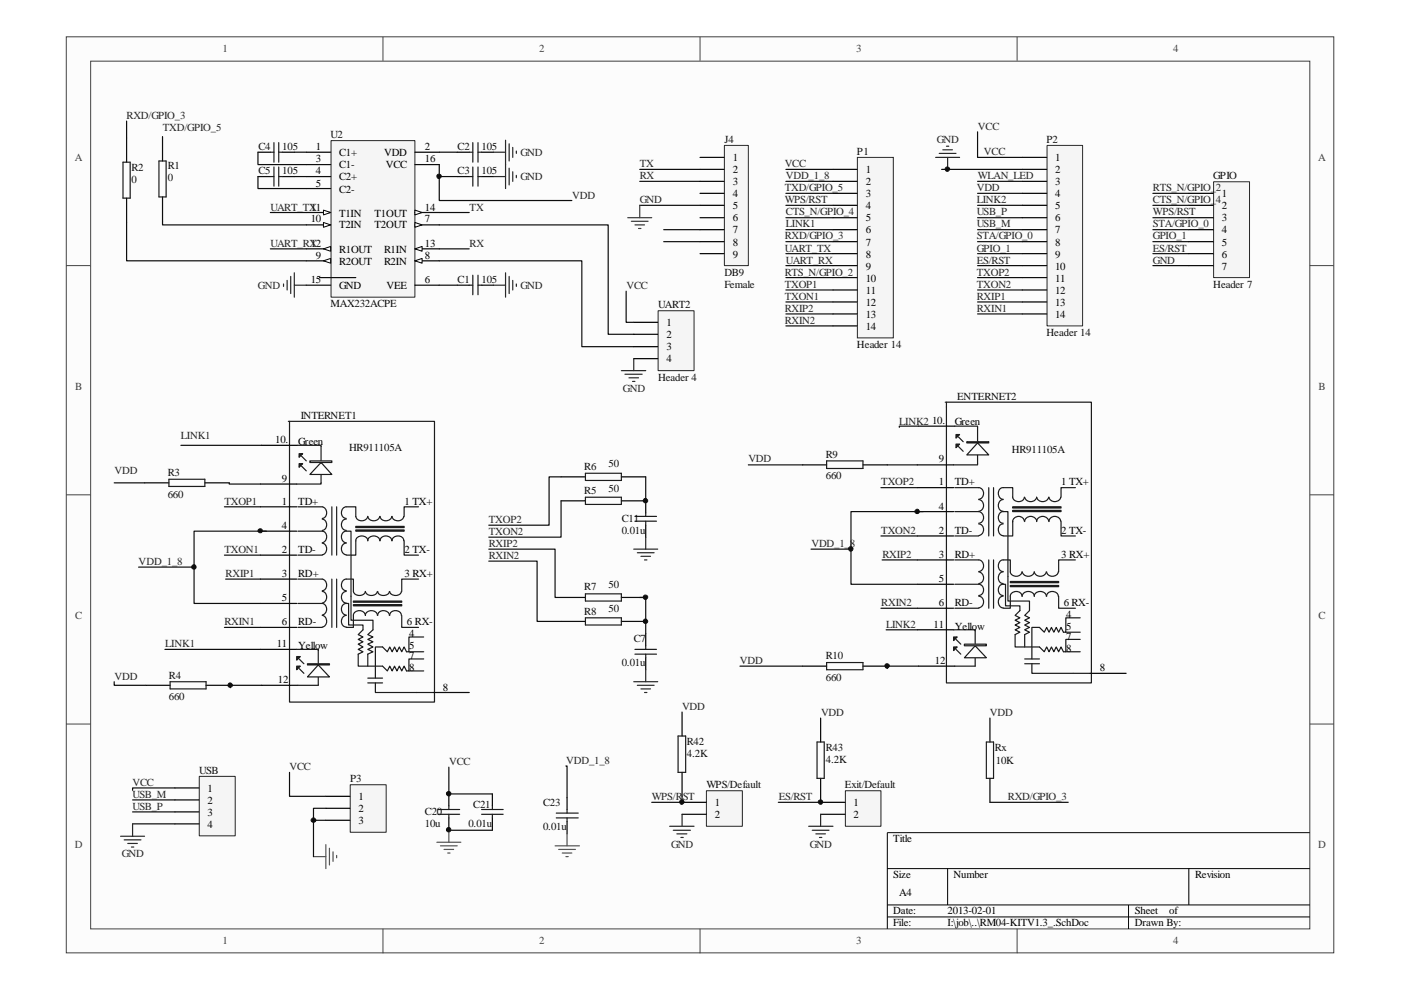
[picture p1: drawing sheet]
<svg xmlns="http://www.w3.org/2000/svg" width="297mm" height="210mm" viewBox="0 0 297 210" stroke-linecap="round" stroke-linejoin="round" font-family="sans-serif">
<path d="M14.1 7.9h268.7v194.1h-268.7z" fill="#fcfcfc"/>
<path d="M14.1 7.8h268.7v194.2h-268.7z" fill="none" stroke="#404040" stroke-width=".21"/>
<path d="M19.3 13.1h258.4v183.8h-258.4z" fill="#fcfcfc"/>
<g fill="none" stroke="#404040" stroke-width=".21">
<path d="M19.2 13h258.5v183.9h-258.5zM81.2 7.8v5.1M148.4 7.8v5.1M215.6 7.8v5.1M14.1 56.3h5M277.7 56.3h5.1M14.1 104.9h5M277.7 104.9h5.1M14.1 153.5h5M277.7 153.5h5.1M81.2 196.9v5.2M148.4 196.9v5.2"/>
<path d="M215.6 196.9v5.2"/>
</g>
<path d="M277.7 176.5h-89.6v20.4M188.1 184.2h89.6M188.1 191.9h89.6M188.1 194.4h89.6M200.9 184.2v7.7M239.3 191.9v5M252.1 184.2v7.7" fill="none" stroke="#000" stroke-width=".21"/>
<path d="M181.9 33.5h7.5v38.1h-7.5z" fill="#f5f5f5"/>
<path d="M181.8 33.4h7.6v38.2h-7.6z" fill="none" stroke="#262626" stroke-width=".21"/>
<g fill="none" stroke="#000" stroke-width=".25">
<path d="M176.6 35.9h5.1M176.6 38.5h5.1M176.6 41h5.1M176.6 43.5h5.1M176.6 46.2h5.1M176.6 48.7h5.1M176.6 51.2h5.1M176.6 53.8h5.1M176.6 56.3h5.1M176.6 58.9h5.1M176.6 61.5h5.1M176.6 64h5.1"/>
<path d="M176.6 66.6h5.1M176.6 69.1h5.1"/>
</g>
<path d="M222.1 30.9h7.4v38.2h-7.4z" fill="#f5f5f5"/>
<path d="M222 30.8h7.5v38.3h-7.5z" fill="none" stroke="#262626" stroke-width=".21"/>
<g fill="none" stroke="#000" stroke-width=".25">
<path d="M216.7 33.4h5.2M216.7 35.9h5.2M216.7 38.5h5.2M216.7 41h5.2M216.7 43.5h5.2M216.7 46.2h5.2M216.7 48.7h5.2M216.7 51.2h5.2M216.7 53.8h5.2M216.7 56.3h5.2M216.7 58.9h5.2M216.7 61.5h5.2"/>
<path d="M216.7 64h5.2M216.7 66.6h5.2"/>
</g>
<path d="M198.4 33.4h5.1M199.1 32.5h3.6M199.9 31.8h2M200.7 31h.5M200.9 33.4v2.5" fill="none" stroke="#262626" stroke-width=".25"/>
<path d="M199.6 35.9h17.1M207.3 38.5h9.4" fill="none" stroke="#0e0e0e" stroke-width=".25"/>
<path d="M70.3 29.9h17.7v33.1h-17.7z" fill="#f5f5f5"/>
<path d="M70.2 29.8h17.8v33.2h-17.8z" fill="none" stroke="#262626" stroke-width=".21"/>
<path d="M64.9 32.3h5.2M64.9 34.9h5.2M64.9 37.4h5.2M64.9 40h5.2M88 32.3h5.1M88 47.7h5.1M88 60.5h5.1" fill="none" stroke="#000" stroke-width=".25"/>
<path d="M88 47.2l1.5 .5-1.5 .5z" fill-rule="evenodd" fill="#fcfcfc" stroke="#000" stroke-width=".21"/>
<path d="M88 55.3h5.1" fill="none" stroke="#000" stroke-width=".25"/>
<path d="M88 55.3l1.5-.5v1z" fill-rule="evenodd" fill="#fcfcfc" stroke="#000" stroke-width=".21"/>
<path d="M64.9 55.3h5.2" fill="none" stroke="#000" stroke-width=".25"/>
<path d="M68.6 55.3l1.5-.5v1z" fill-rule="evenodd" fill="#fcfcfc" stroke="#000" stroke-width=".21"/>
<path d="M64.9 47.7h5.2" fill="none" stroke="#000" stroke-width=".25"/>
<path d="M68.6 47.2l1.5 .5-1.5 .5z" fill-rule="evenodd" fill="#fcfcfc" stroke="#000" stroke-width=".21"/>
<path d="M64.9 45.1h5.2" fill="none" stroke="#000" stroke-width=".25"/>
<path d="M68.6 44.5l1.5 .6-1.5 .5z" fill-rule="evenodd" fill="#fcfcfc" stroke="#000" stroke-width=".21"/>
<path d="M64.9 52.8h5.2" fill="none" stroke="#000" stroke-width=".25"/>
<path d="M68.6 52.8l1.5-.5v1z" fill-rule="evenodd" fill="#fcfcfc" stroke="#000" stroke-width=".21"/>
<path d="M88 52.8h5.1" fill="none" stroke="#000" stroke-width=".25"/>
<path d="M88 52.8l1.5-.5v1z" fill-rule="evenodd" fill="#fcfcfc" stroke="#000" stroke-width=".21"/>
<path d="M88 45.1h5.1" fill="none" stroke="#000" stroke-width=".25"/>
<path d="M88 44.5l1.5 .6-1.5 .5z" fill-rule="evenodd" fill="#fcfcfc" stroke="#000" stroke-width=".21"/>
<path d="M54.7 32.3h2.6M54.7 37.4h2.6M59.9 32.3h2.5M59.9 37.4h2.5M88 34.9h5.1M96.9 32.3h2.6M96.9 37.4h2.6M102.1 32.3h2.5M102.1 37.4h2.5M64.9 60.5h5.2M96.9 60.5h2.6M102.1 60.5h2.5" fill="none" stroke="#000" stroke-width=".25"/>
<g fill="none" stroke="#1c1c1c" stroke-width=".25">
<path d="M57.3 32.3h.8M57.3 37.4h.8M58.1 30.2v4.2M58.1 35.4v4.1M59.1 30.2v4.2M59.1 35.4v4.1M59.1 32.3h.8M59.1 37.4h.8M99.5 32.3h.7M99.5 37.4h.7M100.2 30.2v4.2M100.2 35.4v4.1"/>
<path d="M101.3 32.3h.8M101.3 37.4h.8M101.3 30.2v4.2M101.3 35.4v4.1M100.2 58.3v4.2M101.3 58.3v4.2M99.5 60.5h.7M101.3 60.5h.8"/>
</g>
<g fill="none" stroke="#262626" stroke-width=".25">
<path d="M104.6 32.3h2.6M104.6 37.4h2.6M107.2 29.7v10.3M107.9 30.5v3.6M107.9 35.7v3.5M108.7 31.3v2.1M108.7 36.4v2.1M109.5 32v.5M109.5 37.2v.5M60.9 59.5v2M61.6 58.6v3.6M62.4 57.8v5.2"/>
<path d="M107.2 57.8v5.2M107.9 58.6v3.6M108.7 59.5v2M60.1 60.2v.5M62.4 60.5h2.5M104.6 60.5h2.6M109.5 60.2v.5"/>
</g>
<path d="M54.7 32.3v2.6h10.2M54.7 37.4v2.6h10.2M62.4 32.3h2.5M62.4 37.4h2.5M93.1 34.9v2.5h3.8M93.1 37.4v5.1h28.1M93.1 32.3h3.8M57.3 52.8h7.6M67.7 58.9h7.7M93.1 45.1h6.4M93.1 52.8h6.4M93.1 60.5h3.8" fill="none" stroke="#0e0e0e" stroke-width=".25"/>
<path d="M153.7 30.9h5v25.4h-5z" fill="#f5f5f5"/>
<path d="M153.6 30.8h5.1v25.5h-5.1z" fill="none" stroke="#262626" stroke-width=".21"/>
<path d="M148.4 33.4h5.1M148.4 35.9h5.1M148.4 38.5h5.1M148.4 41h5.1M148.4 43.5h5.1M148.4 46.2h5.1M148.4 48.7h5.1M148.4 51.2h5.1M148.4 53.8h5.1" fill="none" stroke="#000" stroke-width=".25"/>
<path d="M135.6 35.9h12.8M135.6 38.5h12.8M135.6 43.5h12.8M140.7 48.7h7.7M140.7 51.2h7.7" fill="none" stroke="#0e0e0e" stroke-width=".25"/>
<path d="M133.1 46.2h5.1M133.9 46.9h3.5M134.6 47.7h2.1M135.4 48.4h.5M135.6 43.5v2.7" fill="none" stroke="#393939" stroke-width=".25"/>
<path d="M69.1 179.1v5.1M69.8 179.8v3.6M66.5 181.6h2.6M70.6 180.6v2M71.4 181.4v.5" fill="none" stroke="#535353" stroke-width=".25"/>
<path d="M74.3 166.5h7.6v10h-7.6z" fill="#f5f5f5"/>
<path d="M74.3 166.4h7.6v10.1h-7.6z" fill="none" stroke="#262626" stroke-width=".21"/>
<path d="M26.8 29.2v5.2M34.5 29v5.1M26.8 42v5.2M34.5 41.8v5.1M69.1 168.8h5.1M69.1 171.4h5.1M69.1 173.9h5.1" fill="none" stroke="#000" stroke-width=".25"/>
<path d="M26.8 47.2v8.1h38.1M34.5 46.9v.8h30.4M93.1 47.7h35.8v23.2h5.5M93.1 55.3h30.3v18.2h11M61.4 163.8v5h7.7M66.5 173.9h2.6M69.1 171.4h-2.6v10.2" fill="none" stroke="#0e0e0e" stroke-width=".25"/>
<g fill="none" stroke="#1c1c1c" stroke-width=".25">
<path d="M26.1 34.4h1.5v7.6h-1.5zM33.7 34.1h1.5v7.7h-1.5zM63.9 96.7l1 1M63.9 98.8l1 1M68.1 94.7v7.7M63.2 107.5h5.1a1.27 1.27 0 0 1 1 1.2 1.27 1.27 0 0 1-1 1.2M63.2 112.6h5.1a1.27 1.27 0 0 1 1 1.2 1.27 1.27 0 0 1-1 1.3M63.2 117.7h5.1M68.3 110.1a1.22 1.22 0 0 1 1 1.2 1.22 1.22 0 0 1-1 1.2M68.3 115.2a1.27 1.27 0 0 1 1 1.2 1.27 1.27 0 0 1-1 1.2M70.4 107.5v10.2M71.4 107.5v10.2"/>
<path d="M73.4 107.5a1.25 1.25 0 0 0-1 1.2 1.25 1.25 0 0 0 1 1.2M73.4 110.1a1.2 1.2 0 0 0-1 1.2 1.2 1.2 0 0 0 1 1.2M73.4 112.6a1.25 1.25 0 0 0-1 1.2 1.25 1.25 0 0 0 1 1.3M73.4 115.2a1.25 1.25 0 0 0-1 1.2 1.25 1.25 0 0 0 1 1.2"/>
</g>
<g fill="#fefefe" stroke="#1c1c1c" stroke-width=".25">
<path d="M68.1 98.1l2.3 2.5h-4.7z" fill-rule="evenodd"/>
<path d="M65.7 97.7h4.7v.4h-4.7z" fill-rule="evenodd"/>
</g>
<g fill="#1c1c1c" stroke="#1c1c1c" stroke-width=".25">
<path d="M63.4 96.2h.8l-.8 .8z" fill-rule="evenodd"/>
<path d="M63.4 98.3h.8l-.8 .8z" fill-rule="evenodd"/>
</g>
<g fill="none" stroke="#1c1c1c" stroke-width=".25">
<path d="M63.2 122.8h5.1a1.27 1.27 0 0 1 1 1.2 1.27 1.27 0 0 1-1 1.2M63.2 127.9h5.1a1.27 1.27 0 0 1 1 1.3 1.27 1.27 0 0 1-1 1.2M63.2 133h5.1M63.4 139.7l1 1M67.5 137.7v7.6M68.3 125.4a1.27 1.27 0 0 1 1 1.2 1.27 1.27 0 0 1-1 1.3M68.3 130.5a1.27 1.27 0 0 1 1 1.2 1.27 1.27 0 0 1-1 1.2M70.4 122.8v10.2M71.4 122.8v10.2M73.4 122.8a1.25 1.25 0 0 0-1 1.2 1.25 1.25 0 0 0 1 1.2M73.4 125.4a1.25 1.25 0 0 0-1 1.2 1.25 1.25 0 0 0 1 1.3M73.4 127.9a1.25 1.25 0 0 0-1 1.3 1.25 1.25 0 0 0 1 1.2"/>
<path d="M73.4 130.5a1.25 1.25 0 0 0-1 1.2 1.25 1.25 0 0 0 1 1.2M63.4 141.7l1 1.1"/>
</g>
<g fill="#fefefe" stroke="#1c1c1c" stroke-width=".25">
<path d="M67.5 141l2.3 2.5h-4.6z" fill-rule="evenodd"/>
<path d="M65.2 140.7h4.6v.3h-4.6z" fill-rule="evenodd"/>
</g>
<g fill="#1c1c1c" stroke="#1c1c1c" stroke-width=".25">
<path d="M62.9 139.2h.8l-.8 .8z" fill-rule="evenodd"/>
<path d="M62.9 141.2h.8l-.8 .8z" fill-rule="evenodd"/>
<path d="M75.4 111.6h10.3v.3h-10.3z" fill-rule="evenodd"/>
<path d="M75.4 112.4h10.3v.2h-10.3z" fill-rule="evenodd"/>
<path d="M74.9 127.4h10.3v.3h-10.3z" fill-rule="evenodd"/>
<path d="M74.9 128.2h10.3v.3h-10.3z" fill-rule="evenodd"/>
</g>
<g fill="none" stroke="#1c1c1c" stroke-width=".25">
<path d="M61.1 89.3h31v59.6h-30.7v-59.6M63.2 94.4h4.9v.3M203.2 92.6l1 1.1M203.2 94.7l1 1M207.3 90.6v7.7M35.8 101.6h7.6v1.5h-7.6zM68.1 102.4v.2h-5.2M73.4 107.5h2v2a1.33 1.33 0 0 0 1.3 .9 1.33 1.33 0 0 0 1.3-.9 1.33 1.33 0 0 0 1.2 .9 1.33 1.33 0 0 0 1.3-.9M73.4 112.6h1v18.9h4.7v2l-1.1 1 1.1 .6-1.1 .5 1.1 .5-1.1 .5 1.1 .6-1.1 .5 1.1 .5-1.1 .5v2.5M80.5 114.7a1.3 1.3 0 0 0-1.3-1.1 1.3 1.3 0 0 0-1.2 1.1 1.3 1.3 0 0 0-1.3-1.1 1.3 1.3 0 0 0-1.3 1.1v3h-2M80.6 109.5a1.27 1.27 0 0 0 1.2 .9 1.27 1.27 0 0 0 1.3-.9M80.6 114.7a1.25 1.25 0 0 1 1.2-1.1 1.25 1.25 0 0 1 1.3 1.1"/>
<path d="M83.1 109.5a1.27 1.27 0 0 0 1.3 .9 1.27 1.27 0 0 0 1.2-.9M83.1 114.7a1.25 1.25 0 0 1 1.3-1.1 1.25 1.25 0 0 1 1.2 1.1M85.7 114.7v3h3M88.7 107.5h-3v2M124.1 100.3h7.6v1.6h-7.6zM124.1 105.4h7.6v1.5h-7.6zM134.6 109.5h4.6M134.6 110.5h4.6M136.9 108.7v.8M136.9 110.5v.9M202.4 103.4h5.1a1.25 1.25 0 0 1 1 1.2 1.25 1.25 0 0 1-1 1.2M202.4 108.5h5.1a1.25 1.25 0 0 1 1 1.2 1.25 1.25 0 0 1-1 1.2"/>
<path d="M202.4 113.6h5.1M207.5 105.9a1.25 1.25 0 0 1 1 1.3 1.25 1.25 0 0 1-1 1.2M207.5 111.1a1.25 1.25 0 0 1 1 1.2 1.25 1.25 0 0 1-1 1.3M209.6 103.4v10.2M210.7 103.4v10.2M212.7 103.4a1.25 1.25 0 0 0-1 1.2 1.25 1.25 0 0 0 1 1.2M212.7 105.9a1.25 1.25 0 0 0-1 1.3 1.25 1.25 0 0 0 1 1.2M212.7 108.5a1.25 1.25 0 0 0-1 1.2 1.25 1.25 0 0 0 1 1.2M212.7 111.1a1.25 1.25 0 0 0-1 1.2 1.25 1.25 0 0 0 1 1.3M62.9 137.7h4.6v.2M73.4 122.8h1.5v2.6a1.38 1.38 0 0 0 1.3 .9 1.38 1.38 0 0 0 1.3-.9 1.38 1.38 0 0 0 1.2 .9 1.38 1.38 0 0 0 1.3-.9M73.4 127.9h.5v4.6h3.1v1l-1.1 1 1.1 .6-1.1 .5 1.1 .5-1.1 .5 1.1 .6-1.1 .5 1.1 .5-1.1 .5v2.5h5.2l1 1.1 .5-1.1 .5 1.1 .6-1.1 .5 1.1 .5-1.1 .5 1.1 .5-1.1 .5 1.1h.5v-2.6h3.1"/>
<path d="M80 130.5a1.3 1.3 0 0 0-1.3-1 1.3 1.3 0 0 0-1.2 1 1.3 1.3 0 0 0-1.3-1 1.3 1.3 0 0 0-1.3 1v2.5h-1.5M80.1 125.4a1.31 1.31 0 0 0 1.2 .9 1.31 1.31 0 0 0 1.2-.9M80.1 130.5a1.25 1.25 0 0 1 1.2-1 1.25 1.25 0 0 1 1.2 1M82.6 125.4a1.31 1.31 0 0 0 1.3 .9 1.31 1.31 0 0 0 1.2-.9M82.6 130.5a1.25 1.25 0 0 1 1.3-1 1.25 1.25 0 0 1 1.2 1M85.2 130.5v2.5h3.5M86.7 138.2h3.1M88.7 122.8h-3.5v2.6M89.8 135.1h-3.1v3.1h-.5l-.5-1-.5 1-.5-1-.5 1-.5-1-.6 1-.5-1-.5 1-1-1h-1.5v6.6M124.1 125.9h7.6v1.5h-7.6zM124.1 131h7.6v1.5h-7.6zM134.6 137.7h4.6"/>
<path d="M134.6 138.7h4.6M136.9 136.9v.8M136.9 138.7v.8M36.1 144.5h7.6v1.6h-7.6zM63.2 145.3h4.3M78 143.8h3.1M78 144.8h3.1M79.6 144.8v2h12.3M86.7 142.3h3.1"/>
</g>
<g fill="none" stroke="#000" stroke-width=".25">
<path d="M55.5 94.4h7.7M30.6 102.4h5.2M43.4 102.4h5.2M55.2 112.6h7.7M55.2 107.5h7.7M55.2 117.7h7.7M55.2 102.6h7.7M119 101.1h5.1M119 106.2h5.1M131.7 101.1h5.2M131.7 106.2h5.2v2.5M136.9 111.4v2.5"/>
<path d="M55.2 122.8h7.7M55.2 133h7.7M55.2 127.9h7.7M55.2 137.7h7.7M119 126.7h5.1M119 131.8h5.1M131.7 126.7h5.2M131.7 131.8h5.2M136.9 134.3v2.6M136.9 139.5v2.5M30.9 145.3h5.2M43.7 145.3h5.2"/>
<path d="M55.5 145.3h7.7M91.9 146.8h7.6"/>
</g>
<path d="M47.6 117.7h7.6M47.6 107.5h7.6M47.6 133h7.6M135.6 126.7h1.3v7.6M55.5 145.3h-6.6v.5" fill="none" stroke="#0e0e0e" stroke-width=".25"/>
<path d="M134.4 116.4h5M135.1 117.2h3.6M135.9 118h2M136.7 118.7h.5M136.9 113.9v2.5M134.4 144.5h5M135.1 145.3h3.6M135.9 146.1h2M136.7 146.8h.5M136.9 142v2.5" fill="none" stroke="#262626" stroke-width=".25"/>
<g fill="#fefefe" stroke="#1c1c1c" stroke-width=".25">
<path d="M207.3 93.9l2.3 2.5h-4.6z" fill-rule="evenodd"/>
<path d="M205 93.7h4.6v.2h-4.6z" fill-rule="evenodd"/>
</g>
<g fill="#1c1c1c" stroke="#1c1c1c" stroke-width=".25">
<path d="M202.7 92.1h.8l-.8 .8z" fill-rule="evenodd"/>
<path d="M202.7 94.2h.8l-.8 .7z" fill-rule="evenodd"/>
</g>
<g fill="none" stroke="#1c1c1c" stroke-width=".25">
<path d="M202.4 118.7h5.1a1.25 1.25 0 0 1 1 1.2 1.25 1.25 0 0 1-1 1.3M209.6 118.7v10.3M210.7 118.7v10.3M212.7 118.7a1.25 1.25 0 0 0-1 1.2 1.25 1.25 0 0 0 1 1.3M202.4 123.9h5.1a1.2 1.2 0 0 1 1 1.2 1.2 1.2 0 0 1-1 1.2M202.4 129h5.1M202.7 135.6l1 1M202.7 137.7l1 1M206.8 133.5v7.7M207.5 121.3a1.25 1.25 0 0 1 1 1.2 1.25 1.25 0 0 1-1 1.2M207.5 126.4a1.25 1.25 0 0 1 1 1.2 1.25 1.25 0 0 1-1 1.3M212.7 121.3a1.25 1.25 0 0 0-1 1.2 1.25 1.25 0 0 0 1 1.2"/>
<path d="M212.7 123.9a1.2 1.2 0 0 0-1 1.2 1.2 1.2 0 0 0 1 1.2M212.7 126.4a1.25 1.25 0 0 0-1 1.2 1.25 1.25 0 0 0 1 1.3"/>
</g>
<g fill="#fefefe" stroke="#1c1c1c" stroke-width=".25">
<path d="M206.8 136.9l2.3 2.6h-4.6z" fill-rule="evenodd"/>
<path d="M204.5 136.6h4.6v.3h-4.6z" fill-rule="evenodd"/>
</g>
<g fill="#1c1c1c" stroke="#1c1c1c" stroke-width=".25">
<path d="M202.2 135.1h.7l-.7 .7z" fill-rule="evenodd"/>
<path d="M202.2 137.2h.7l-.7 .7z" fill-rule="evenodd"/>
<path d="M214.7 107.5h10.3v.2h-10.3z" fill-rule="evenodd"/>
<path d="M214.7 108.2h10.3v.3h-10.3z" fill-rule="evenodd"/>
<path d="M214.2 123.3h10.3v.2h-10.3z" fill-rule="evenodd"/>
<path d="M214.2 124.1h10.3v.3h-10.3z" fill-rule="evenodd"/>
</g>
<g fill="none" stroke="#1c1c1c" stroke-width=".25">
<path d="M175.3 97.7h7.7v1.6h-7.7zM200.4 85.3h31v59.5h-30.7v-59.5M202.4 90.4h4.9v.2M207.3 98.3v.3h-5.1M212.7 103.4h2v2a1.27 1.27 0 0 0 1.2 1 1.27 1.27 0 0 0 1.3-1M212.7 118.7h1.5v2.6a1.27 1.27 0 0 0 1.2 .9 1.27 1.27 0 0 0 1.3-.9M212.7 108.5h1v18.9h4.6v2.1l-1 1 1 .5-1 .5 1 .5-1 .5 1 .5-1 .5 1 .5-1 .5v2.7M214.7 110.5v3.1h-2M217.2 110.5a1.24 1.24 0 0 0-1.3-1 1.24 1.24 0 0 0-1.2 1.1M217.3 105.4a1.33 1.33 0 0 0 1.2 1 1.33 1.33 0 0 0 1.3-1 1.33 1.33 0 0 0 1.3 1 1.33 1.33 0 0 0 1.2-1M219.8 110.5a1.29 1.29 0 0 0-1.3-1 1.29 1.29 0 0 0-1.2 1.1M222.3 110.5a1.29 1.29 0 0 0-1.3-1 1.29 1.29 0 0 0-1.2 1.1"/>
<path d="M222.4 105.4a1.27 1.27 0 0 0 1.2 1 1.27 1.27 0 0 0 1.3-1M224.9 110.5a1.24 1.24 0 0 0-1.3-1 1.24 1.24 0 0 0-1.2 1.1M225 110.5v3.1h3M228 103.4h-3v2M228 118.7h-3.5v2.6M202.2 133.5h4.6v.3M212.7 123.9h.5v4.6h3v1l-1 1 1 .5-1 .5 1 .5-1 .5 1 .5-1 .5 1 .5-1 .5v2.7h5.2l1 1 .5-1 .5 1 .5-1 .5 1 .5-1 .6 1 .5-1 .5 1h.5v-2.6h3M216.7 126.4a1.25 1.25 0 0 0-1.3-1 1.25 1.25 0 0 0-1.2 1v2.6h-1.5M216.7 121.3a1.33 1.33 0 0 0 1.3 .9 1.33 1.33 0 0 0 1.3-.9 1.33 1.33 0 0 0 1.3 .9 1.33 1.33 0 0 0 1.2-.9M216.7 126.4a1.3 1.3 0 0 1 1.3-1 1.3 1.3 0 0 1 1.3 1 1.3 1.3 0 0 1 1.3-1 1.3 1.3 0 0 1 1.2 1M217.3 139.7h3.1M221.9 121.3a1.27 1.27 0 0 0 1.2 .9 1.27 1.27 0 0 0 1.3-.9"/>
<path d="M221.9 126.4a1.25 1.25 0 0 1 1.2-1 1.25 1.25 0 0 1 1.3 1M224.5 126.4v2.6h3.5M226 134h3M226 138.2h3M229 131h-3v3h-.5l-.5-1-.5 1-.6-1-.5 1-.5-1-.5 1-.5-1-.5 1-1-1h-1.6v6.7M175.3 140.5h7.7v1.5h-7.7zM202.4 141.2h4.4M217.3 140.7h3.1M218.8 140.7v2.1h12.3"/>
</g>
<g fill="none" stroke="#000" stroke-width=".25">
<path d="M170.2 98.6h5.1M183 98.6h5.1M194.5 98.6h7.7M194.7 90.4h7.7M194.5 108.5h7.7M194.5 103.4h7.7M194.5 113.6h7.7M194.5 118.7h7.7M194.5 129h7.7M194.5 123.9h7.7M194.5 133.5h7.7M170.2 141.2h5.1"/>
<path d="M183 141.2h5.1M194.7 141.2h7.7M231.1 142.8h7.7"/>
</g>
<g fill="none" stroke="#0e0e0e" stroke-width=".25">
<path d="M194.7 90.4h-4v.2M56.5 112.6h-15.4v15.3h14.1M103.6 116.4h14.1v10.3h1.3M103.6 119h10.3v12.8h5.1M119 101.1h-2.6v10.3h-12.8M119 106.2v7.7h-15.4M136.9 101.1v5.1M172 116.4h8.4M186.8 113.6h7.7M186.8 103.4h7.7M187 118.7h7.5M195.7 108.5h-15.3v15.4h14.1"/>
<path d="M29.4 120.2h11.7M35 137.7h20.2M47.8 122.8h7.4M186.8 129h7.7M187.9 133.5h6.6M24.2 144.5v.8h6.7M156.9 141.2h13.3M194.7 141.2h-6.6v.5"/>
</g>
<path d="M42.3 164.7h7.6v12.5h-7.6z" fill="#f5f5f5"/>
<path d="M42.2 164.6h7.7v12.6h-7.7z" fill="none" stroke="#262626" stroke-width=".21"/>
<path d="M37.1 167.1h5.1M37.1 169.6h5.1M37.1 172.1h5.1M37.1 174.7h5.1M95.2 168.3v2.6M95.2 173.4v2.6M104.4 168.3v2.6M104.4 173.4v2.6M120.2 169.1v2.5M120.2 174.2v2.6" fill="none" stroke="#000" stroke-width=".25"/>
<path d="M28.1 169.6h9M28.1 172.1h9M28.1 174.7h9M37.1 167.1h-9v.5M95.2 162.7v5.6h9.2M95.2 176h9.2M120 162.4h.2v6.7" fill="none" stroke="#0e0e0e" stroke-width=".25"/>
<path d="M25.6 177.3h5M26.3 178.1h3.6M27.1 178.8h2M27.9 179.6h.5M28.1 174.7v2.6" fill="none" stroke="#262626" stroke-width=".25"/>
<path d="M92.9 171.6h4.6M92.9 172.6h4.6M95.2 170.9v.7M95.2 172.6v.8M102.1 171.6h4.6M102.1 172.6h4.6M104.4 170.9v.7M104.4 172.6v.8M117.9 172.4h4.7M117.9 173.4h4.7M120.2 171.6v.8M120.2 173.4v.8" fill="none" stroke="#1c1c1c" stroke-width=".25"/>
<path d="M92.6 178.6h5.1M93.4 179.3h3.5M95.2 176v2.6M117.7 179.3h5.2M120.2 176.8v2.5M94.1 180.1h2.1M94.9 180.9h.5M118.4 180.1h3.6M119.2 180.9h2M120 181.6h.5" fill="none" stroke="#535353" stroke-width=".25"/>
<path d="M139.6 66h7.6v12.6h-7.6z" fill="#f5f5f5"/>
<path d="M139.5 65.9h7.7v12.7h-7.7z" fill="none" stroke="#262626" stroke-width=".21"/>
<path d="M134.4 68.3h5M134.4 70.9h5M134.4 73.5h5M134.4 76h5" fill="none" stroke="#000" stroke-width=".25"/>
<path d="M131.7 78.6h5.2M132.5 79.3h3.6M134.4 76v2.6M133.3 80.1h2.1M134.1 80.9h.5" fill="none" stroke="#262626" stroke-width=".25"/>
<path d="M132.8 61.7v6.6h1.6" fill="none" stroke="#0e0e0e" stroke-width=".25"/>
<path d="M257.4 38.6h7.5v20.3h-7.5z" fill="#f5f5f5"/>
<path d="M257.3 38.5h7.6v20.4h-7.6z" fill="none" stroke="#262626" stroke-width=".21"/>
<path d="M252.1 41h5.1M252.1 43.5h5.1M252.1 46.2h5.1M252.1 48.7h5.1M252.1 51.2h5.1M252.1 53.8h5.1M252.1 56.3h5.1" fill="none" stroke="#000" stroke-width=".25"/>
<path d="M149.9 167.7h7.5v7.5h-7.5z" fill="#f5f5f5"/>
<path d="M149.8 167.7h7.6v7.5h-7.6z" fill="none" stroke="#262626" stroke-width=".21"/>
<path d="M144.6 170.1h5.1M144.6 172.6h5.1" fill="none" stroke="#000" stroke-width=".25"/>
<path d="M179.3 167.7h7.5v7.5h-7.5z" fill="#f5f5f5"/>
<path d="M179.2 167.7h7.6v7.5h-7.6z" fill="none" stroke="#262626" stroke-width=".21"/>
<path d="M144.6 151v5.1M174 152.2v5.1M209.9 152.2v5.1M144.6 163.8v5M174 165v5.1h5.2M174 172.6h5.2M209.9 165v5.1" fill="none" stroke="#000" stroke-width=".25"/>
<path d="M142 175.2h5.2M142.7 176h3.7M143.5 176.8h2.1M144.4 177.6h.5M144.6 172.6v2.6M171.4 175.2h5.2M172.2 176h3.6M173 176.8h2M173.7 177.6h.5M174 172.6v2.6" fill="none" stroke="#262626" stroke-width=".25"/>
<path d="M143.8 156.1h1.6v7.7h-1.6zM173.2 157.3h1.6v7.7h-1.6zM209.1 157.3h1.6v7.7h-1.6z" fill="none" stroke="#1c1c1c" stroke-width=".25"/>
<g fill="none" stroke="#0e0e0e" stroke-width=".25">
<path d="M26.8 25.7v3.5M166.6 35.9h10M166.6 38.5h10M207.3 28v5.4h9.4M57.3 45.1h7.6M166.6 41h10M166.6 43.5h10M166.6 46.2h10M166.6 48.7h10M166.6 51.2h10M166.6 53.8h10M166.6 56.3h10"/>
<path d="M166.6 58.9h10M207.3 41h9.4M207.3 43.5h9.4M207.3 46.2h9.4M207.3 48.7h9.4M207.3 51.2h9.4M207.3 53.8h9.4M207.3 56.3h9.4M207.3 58.9h9.4M244.4 41h7.7M244.4 43.5h7.7M244.4 46.2h7.7"/>
<path d="M244.4 48.7h7.7M244.4 51.2h7.7M244.4 53.8h7.7M244.4 56.3h7.7M166.6 61.5h10M166.6 64h10M166.6 66.6h10M166.6 69.1h10M207.3 61.5h9.4M207.3 64h9.4M207.3 66.6h9.4M38.4 94.4h17.1"/>
<path d="M158.7 98.6h11.5M188.1 98.6h6.4M24.2 102.4h6.4M48.6 102.4v.2h6.6M144.6 168.8v1.3h-6.4M165 170.1h9M209.9 170.1h16.6"/>
</g>
<g fill="#0e0e0e" stroke="#0e0e0e" stroke-width=".21">
<circle cx="41.1" cy="120.2" r=".47"/>
<circle cx="48.8" cy="145.3" r=".48"/>
<circle cx="55.2" cy="112.5" r=".44"/>
<circle cx="66.5" cy="173.9" r=".48"/>
<circle cx="93.1" cy="37.4" r=".48"/>
<circle cx="95.1" cy="175.9" r=".47"/>
<circle cx="95.1" cy="168.3" r=".47"/>
<circle cx="136.9" cy="131.7" r=".48"/>
<circle cx="136.9" cy="126.6" r=".48"/>
<circle cx="136.9" cy="106.2" r=".48"/>
<circle cx="144.6" cy="170.1" r=".48"/>
<circle cx="174" cy="170.1" r=".45"/>
<circle cx="180.4" cy="116.4" r=".48"/>
<circle cx="188.1" cy="141.2" r=".48"/>
<circle cx="194.4" cy="108.4" r=".45"/>
<circle cx="200.9" cy="35.9" r=".48"/>
</g>
<g font-size="2.3" fill="#404040">
<text x="47.2" y="11.1">1</text>
<text x="114.3" y="11.1">2</text>
<text x="181.5" y="11.1">3</text>
<text x="248.8" y="11.1">4</text>
<text x="15.8" y="34.1">A</text>
<text x="279.5" y="34.1">A</text>
<text x="15.9" y="82.6">B</text>
<text x="279.6" y="82.6">B</text>
<text x="15.9" y="131.2">C</text>
<text x="279.6" y="131.2">C</text>
<text x="15.8" y="179.8">D</text>
<text x="279.5" y="179.8">D</text>
<text x="47.2" y="200.3">1</text>
<text x="114.3" y="200.3">2</text>
<text x="181.5" y="200.3">3</text>
<text x="248.8" y="200.3">4</text>
</g>
<g font-size="2.3" fill="#262626">
<text x="26.8" y="25.2">RXD/GPIO_3</text>
<text x="34.5" y="27.8">TXD/GPIO_5</text>
<text x="207.3" y="27.5">VCC</text>
<text x="110.3" y="33.1">GND</text>
<text x="135.6" y="35.4">TX</text>
<text x="166.4" y="35.4">VCC</text>
<text x="198.6" y="30.3">GND</text>
<text x="208.6" y="32.9">VCC</text>
<text x="110.3" y="38.2">GND</text>
<text x="135.6" y="37.9">RX</text>
<text x="166.4" y="40.6">TXD/GPIO_5</text>
<text x="166.6" y="37.9">VDD_1_8</text>
<text x="207.1" y="40.6">VDD</text>
<text x="207.3" y="37.9">WLAN_LED</text>
<text x="244.4" y="40.6">RTS_N/GPIO_2</text>
<text x="57.3" y="44.6">UART_TX</text>
<text x="99.6" y="44.6">TX</text>
<text x="121.3" y="42.1">VDD</text>
<text x="135.6" y="43.1">GND</text>
<text x="166.4" y="43.1">WPS/RST</text>
<text x="166.6" y="45.6">CTS_N/GPIO_4</text>
<text x="207.1" y="45.6">USB_P</text>
<text x="207.1" y="43.1">LINK2</text>
<text x="244.4" y="43.1">CTS_N/GPIO_4</text>
<text x="244.4" y="45.6">WPS/RST</text>
<text x="57.3" y="52.3">UART_RX</text>
<text x="99.6" y="52.3">RX</text>
<text x="166.4" y="50.7">RXD/GPIO_3</text>
<text x="166.4" y="53.4">UART_TX</text>
<text x="166.6" y="48.2">LINK1</text>
<text x="207.1" y="48.2">USB_M</text>
<text x="207.1" y="50.7">STA/GPIO_0</text>
<text x="207.1" y="53.4">GPIO_1</text>
<text x="244.4" y="48.2">STA/GPIO_0</text>
<text x="244.4" y="50.7">GPIO_1</text>
<text x="244.4" y="53.4">ES/RST</text>
<text x="166.4" y="58.4">RTS_N/GPIO_2</text>
<text x="166.6" y="55.9">UART_RX</text>
<text x="207.1" y="58.4">TXOP2</text>
<text x="207.1" y="55.9">ES/RST</text>
<text x="244.4" y="55.9">GND</text>
<text x="54.7" y="61.2">GND</text>
<text x="110.3" y="61.2">GND</text>
<text x="132.8" y="61.2">VCC</text>
<text x="166.4" y="63.5">TXON1</text>
<text x="166.4" y="61">TXOP1</text>
<text x="207.1" y="63.5">RXIP1</text>
<text x="207.1" y="61">TXON2</text>
<text x="166.4" y="68.7">RXIN2</text>
<text x="166.4" y="66.1">RXIP2</text>
<text x="207.1" y="66.1">RXIN1</text>
<text x="132.1" y="83.2">GND</text>
<text x="38.4" y="93">LINK1</text>
<text x="190.7" y="90.1">LINK2</text>
<text x="24.3" y="100.6">VDD</text>
<text x="158.7" y="98.1">VDD</text>
<text x="47.6" y="107">TXOP1</text>
<text x="186.9" y="102.9">TXOP2</text>
<text x="103.6" y="110.8">TXOP2</text>
<text x="103.6" y="113.4">TXON2</text>
<text x="186.9" y="113.1">TXON2</text>
<text x="29.4" y="119.8">VDD_1_8</text>
<text x="47.6" y="117.3">TXON1</text>
<text x="103.6" y="115.9">RXIP2</text>
<text x="103.6" y="118.5">RXIN2</text>
<text x="172" y="115.9">VDD_1_8</text>
<text x="187.1" y="118.3">RXIP2</text>
<text x="47.8" y="122.4">RXIP1</text>
<text x="186.9" y="128.5">RXIN2</text>
<text x="35.1" y="137.2">LINK1</text>
<text x="47.6" y="132.6">RXIN1</text>
<text x="187.9" y="133.1">LINK2</text>
<text x="156.9" y="140.7">VDD</text>
<text x="24.3" y="144.1">VDD</text>
<text x="144.6" y="150.5">VDD</text>
<text x="174.1" y="151.7">VDD</text>
<text x="209.9" y="151.7">VDD</text>
<text x="120.1" y="162">VDD_1_8</text>
<text x="28.1" y="166.6">VCC</text>
<text x="61.4" y="163.3">VCC</text>
<text x="95.2" y="162.2">VCC</text>
<text x="28.1" y="171.7">USB_P</text>
<text x="28.1" y="169.2">USB_M</text>
<text x="138.2" y="169.7">WPS/RST</text>
<text x="165.1" y="169.7">ES/RST</text>
<text x="213.7" y="169.7">RXD/GPIO_3</text>
<text x="142.3" y="179.8">GND</text>
<text x="171.7" y="179.8">GND</text>
<text x="25.8" y="181.8">GND</text>
</g>
<g font-size="2.3" fill="#0e0e0e">
<text x="70.1" y="29.3">U2</text>
<text x="35.6" y="35.9">R1</text>
<text x="54.8" y="31.8">C4</text>
<text x="59.9" y="31.8">105</text>
<text x="97" y="31.8">C2</text>
<text x="102.1" y="31.8">105</text>
<text x="153.6" y="30.3">J4</text>
<text x="181.7" y="32.9">P1</text>
<text x="221.9" y="30.3">P2</text>
<text x="27.9" y="36.2">R2</text>
<text x="27.9" y="38.7">0</text>
<text x="35.6" y="38.5">0</text>
<text x="54.8" y="36.9">C5</text>
<text x="59.9" y="36.9">105</text>
<text x="97" y="36.9">C3</text>
<text x="102.1" y="36.9">105</text>
<text x="257.2" y="37.9">GPIO</text>
<text x="97" y="60">C1</text>
<text x="102.1" y="60">105</text>
<text x="153.6" y="58.4">DB9</text>
<text x="70.1" y="65.1">MAX232ACPE</text>
<text x="139.5" y="65.4">UART2</text>
<text x="153.6" y="61">Female</text>
<text x="257.2" y="61">Header 7</text>
<text x="221.9" y="71.2">Header 14</text>
<text x="181.7" y="73.8">Header 14</text>
<text x="139.5" y="80.7">Header 4</text>
<text x="63.8" y="88.8">INTERNET1</text>
<text x="202.9" y="84.8">ENTERNET2</text>
<text x="74" y="95.5">HR911105A</text>
<text x="35.6" y="100.9">R3</text>
<text x="123.9" y="99.6">R6</text>
<text x="129" y="99.1">50</text>
<text x="175.1" y="97">R9</text>
<text x="175.1" y="101.6">660</text>
<text x="214.5" y="96">HR911105A</text>
<text x="35.6" y="105.5">660</text>
<text x="123.9" y="104.7">R5</text>
<text x="129" y="104.2">50</text>
<text x="131.8" y="110.6">C11</text>
<text x="131.8" y="113.1">0.01u</text>
<text x="123.9" y="125.2">R7</text>
<text x="129" y="124.6">50</text>
<text x="123.9" y="130.3">R8</text>
<text x="129" y="129.8">50</text>
<text x="134.4" y="136.2">C7</text>
<text x="35.8" y="143.9">R4</text>
<text x="131.8" y="141.2">0.01u</text>
<text x="175.1" y="139.7">R10</text>
<text x="35.8" y="148.4">660</text>
<text x="175.1" y="144.4">660</text>
<text x="145.6" y="157.9">R42</text>
<text x="145.6" y="160.5">4.2K</text>
<text x="175.1" y="159.2">R43</text>
<text x="175.1" y="161.7">4.2K</text>
<text x="210.9" y="159.2">Rx</text>
<text x="211.2" y="162">10K</text>
<text x="42.2" y="164">USB</text>
<text x="74.3" y="165.8">P3</text>
<text x="149.8" y="167.1">WPS/Default</text>
<text x="179.2" y="167.1">Exit/Default</text>
<text x="90.1" y="172.7">C20</text>
<text x="100.3" y="171.2">C21</text>
<text x="115.1" y="171">C23</text>
<text x="90.1" y="175.3">10u</text>
<text x="99.3" y="175.3">0.01u</text>
<text x="115.1" y="176">0.01u</text>
</g>
<g font-size="2.3">
<text x="67" y="31.8">1</text>
<text x="67" y="34.4">3</text>
<text x="71.9" y="33.1">C1+</text>
<text x="71.9" y="35.7">C1-</text>
<text x="81.4" y="33.1">VDD</text>
<text x="81.8" y="35.7">VCC</text>
<text x="90.1" y="31.8">2</text>
<text x="90.1" y="34.4">16</text>
<text x="155.4" y="34.1">1</text>
<text x="223.7" y="34.1">1</text>
<text x="67" y="36.9">4</text>
<text x="67" y="39.6">5</text>
<text x="71.9" y="38.2">C2+</text>
<text x="71.9" y="40.8">C2-</text>
<text x="155.4" y="36.7">2</text>
<text x="155.4" y="39.3">3</text>
<text x="155.4" y="41.8">4</text>
<text x="183.6" y="36.7">1</text>
<text x="183.6" y="39.3">2</text>
<text x="183.6" y="41.8">3</text>
<text x="223.7" y="36.7">2</text>
<text x="223.7" y="39.3">3</text>
<text x="223.7" y="41.8">4</text>
<text x="259.1" y="41.8">1</text>
<text x="65.9" y="47.2">10</text>
<text x="65.9" y="44.6">11</text>
<text x="71.9" y="45.9">T1IN</text>
<text x="79.4" y="45.9">T1OUT</text>
<text x="90.1" y="47.2">7</text>
<text x="90.1" y="44.6">14</text>
<text x="155.4" y="44.4">5</text>
<text x="155.4" y="46.9">6</text>
<text x="183.6" y="44.4">4</text>
<text x="183.6" y="46.9">5</text>
<text x="223.7" y="44.4">5</text>
<text x="223.7" y="46.9">6</text>
<text x="259.1" y="44.4">2</text>
<text x="259.1" y="46.9">3</text>
<text x="65.9" y="52.3">12</text>
<text x="71.9" y="48.4">T2IN</text>
<text x="71.9" y="53.6">R1OUT</text>
<text x="79.4" y="48.4">T2OUT</text>
<text x="81.4" y="53.6">R1IN</text>
<text x="90.1" y="52.3">13</text>
<text x="155.4" y="49.5">7</text>
<text x="155.4" y="52.1">8</text>
<text x="183.6" y="49.5">6</text>
<text x="183.6" y="52.1">7</text>
<text x="223.7" y="49.5">7</text>
<text x="223.7" y="52.1">8</text>
<text x="259.1" y="49.5">4</text>
<text x="259.1" y="52.1">5</text>
<text x="65.9" y="60">15</text>
<text x="67" y="54.9">9</text>
<text x="71.9" y="56.1">R2OUT</text>
<text x="81.4" y="56.1">R2IN</text>
<text x="90.1" y="54.9">8</text>
<text x="90.1" y="60">6</text>
<text x="155.4" y="54.6">9</text>
<text x="183.6" y="54.6">8</text>
<text x="183.6" y="57.2">9</text>
<text x="183.6" y="59.7">10</text>
<text x="223.7" y="54.6">9</text>
<text x="223.7" y="57.2">10</text>
<text x="223.7" y="59.7">11</text>
<text x="259.1" y="54.6">6</text>
<text x="259.1" y="57.2">7</text>
<text x="71.9" y="61.2">GND</text>
<text x="82" y="61.2">VEE</text>
<text x="183.6" y="62.2">11</text>
<text x="183.6" y="64.9">12</text>
<text x="223.7" y="62.2">12</text>
<text x="223.7" y="64.9">13</text>
<text x="141.3" y="69.2">1</text>
<text x="141.3" y="71.7">2</text>
<text x="183.6" y="67.4">13</text>
<text x="183.6" y="69.9">14</text>
<text x="223.7" y="67.4">14</text>
<text x="141.3" y="74.3">3</text>
<text x="141.3" y="76.8">4</text>
<text x="197.6" y="89.8">10.</text>
<text x="58.3" y="94">10.</text>
<text x="63.2" y="94.2">Green</text>
<text x="202.4" y="90.1">Green</text>
<text x="199.1" y="98.1">9</text>
<text x="59.8" y="107">1</text>
<text x="59.8" y="102.1">9</text>
<text x="63.2" y="107">TD+</text>
<text x="85.8" y="107">1 TX+</text>
<text x="199.1" y="102.9">1</text>
<text x="202.4" y="102.9">TD+</text>
<text x="225" y="102.9">1 TX+</text>
<text x="59.8" y="112.1">4</text>
<text x="199.1" y="108">4</text>
<text x="199.1" y="113.1">2</text>
<text x="202.4" y="113.1">TD-</text>
<text x="225" y="113.1">2 TX-</text>
<text x="59.8" y="117.3">2</text>
<text x="63.2" y="117.3">TD-</text>
<text x="85.8" y="117.3">2 TX-</text>
<text x="199.1" y="118.3">3</text>
<text x="202.4" y="118.3">RD+</text>
<text x="225" y="118.3">3 RX+</text>
<text x="59.8" y="122.4">3</text>
<text x="63.2" y="122.4">RD+</text>
<text x="85.8" y="122.4">3 RX+</text>
<text x="199.1" y="123.4">5</text>
<text x="59.8" y="127.4">5</text>
<text x="199.1" y="128.5">6</text>
<text x="202.4" y="128.5">RD-</text>
<text x="225.6" y="128.5">6 RX-</text>
<text x="226.1" y="131.1">4</text>
<text x="58.7" y="137.2">11</text>
<text x="59.8" y="132.6">6</text>
<text x="63.2" y="137.7">Yellow</text>
<text x="63.2" y="132.6">RD-</text>
<text x="86.3" y="132.6">6 RX-</text>
<text x="86.8" y="135.1">4</text>
<text x="86.8" y="137.7">5</text>
<text x="198" y="133.1">11</text>
<text x="202.4" y="133.6">Yellow</text>
<text x="226.1" y="133.6">5</text>
<text x="226.1" y="135.7">7</text>
<text x="86.8" y="139.7">7</text>
<text x="86.8" y="142.3">8</text>
<text x="198.2" y="140.7">12</text>
<text x="226.1" y="138.2">8</text>
<text x="233.2" y="142.3">8</text>
<text x="58.9" y="144.9">12</text>
<text x="93.9" y="146.4">8</text>
<text x="44" y="167.8">1</text>
<text x="44" y="170.4">2</text>
<text x="44" y="173">3</text>
<text x="76" y="169.7">1</text>
<text x="76" y="172.2">2</text>
<text x="151.6" y="171">1</text>
<text x="151.6" y="173.5">2</text>
<text x="180.9" y="171">1</text>
<text x="180.9" y="173.5">2</text>
<text x="44" y="175.5">4</text>
<text x="76" y="174.8">3</text>
<text x="189.4" y="178.5">Title</text>
<text x="189.4" y="186.2">Size</text>
<text x="190.7" y="190">A4</text>
<text x="202.2" y="186.2">Number</text>
<text x="253.4" y="186.2">Revision</text>
<text x="189.4" y="193.8">Date:</text>
<text x="189.4" y="196.4">File:</text>
<text x="200.9" y="193.8">2013-02-01</text>
<text x="200.9" y="196.4">I:\job\..\RM04-KITV1.3_.SchDoc</text>
<text x="240.6" y="193.8">Sheet</text>
<text x="240.6" y="196.4">Drawn By:</text>
<text x="247.9" y="193.8">of</text>
</g>
</svg>
